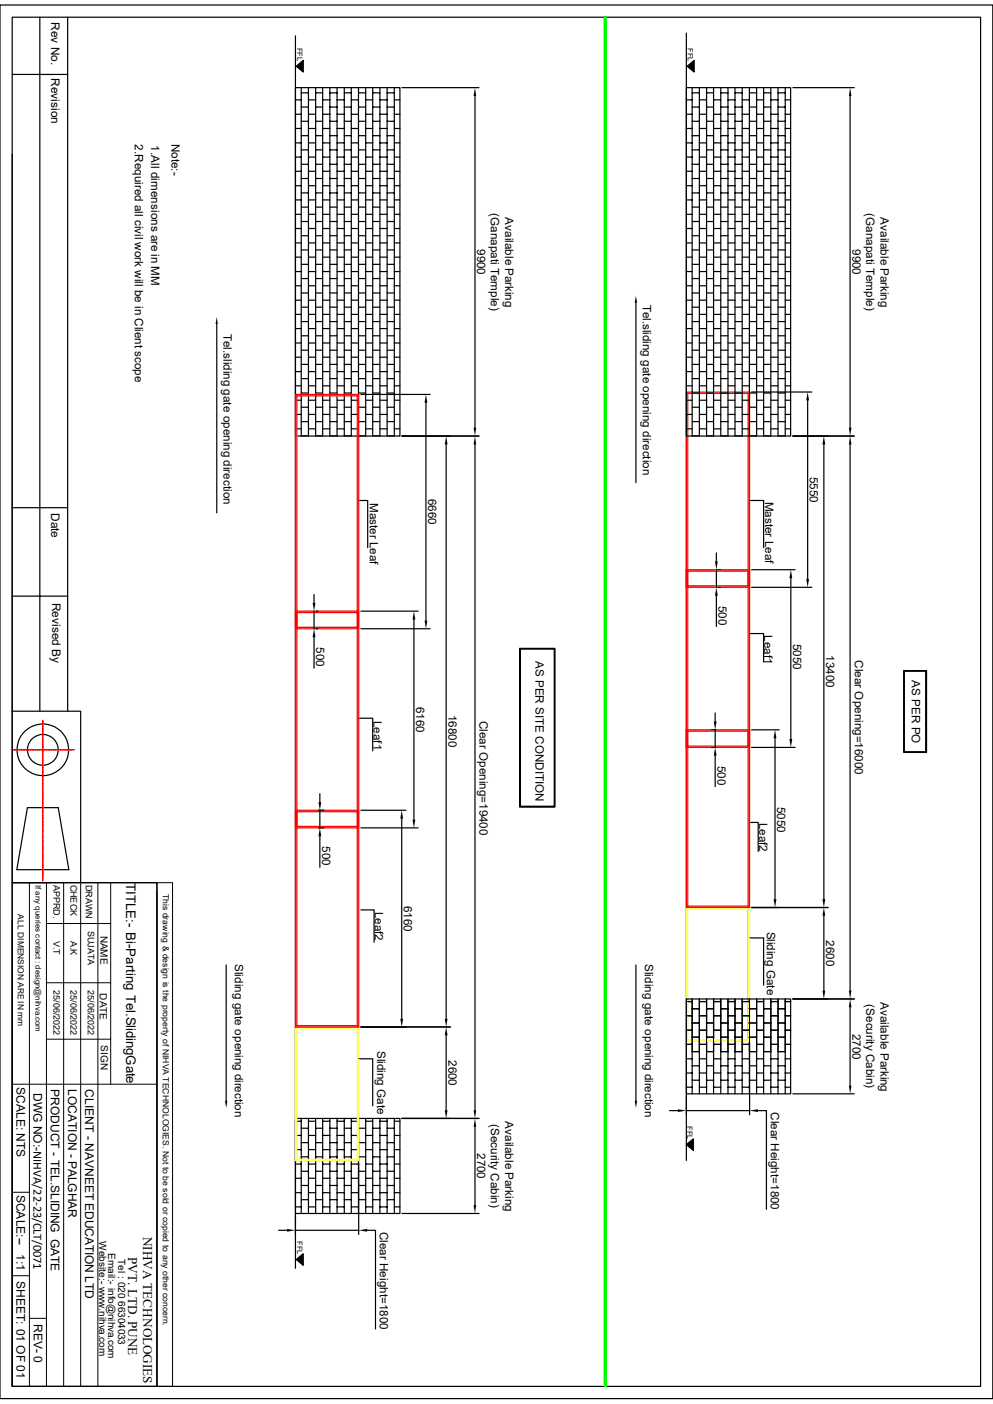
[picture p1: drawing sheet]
<svg xmlns="http://www.w3.org/2000/svg" width="210mm" height="297mm" viewBox="0 0 210 297" stroke-linecap="round" stroke-linejoin="round" font-family="sans-serif">
<g fill="none" stroke="#000" stroke-width=".25">
<path d="M0 1.1h210v294.8h-210zM2.6 3.6h204.8v289.7h-204.8zM2.6 15.7h11.7M8.4 3.6v146.9M14.3 3.6v146.9M62.5 18.5h22.1v73.7h-22.1zM62.5 7.6v260.7M62.7 14l1.4-1.2v2.4zM63.7 18.5v73.7M63.7 19.6h1.5M65.2 18.5v73.7M66.8 18.5v73.7"/>
<path d="M66.8 19.6h1.4M68.2 18.5v73.7M69.8 18.5v73.7M69.8 19.6h1.5M71.3 18.5v73.7M72.8 18.5v73.7M72.8 19.6h1.5M74.3 18.5v73.7M75.8 18.5v73.7M75.8 19.6h1.5M77.3 18.5v73.7M78.8 18.5v73.7"/>
<path d="M78.8 19.6h1.5M80.3 18.5v73.7M81.9 18.5v73.7M81.9 19.6h1.5M83.4 18.5v73.7M85 18.5h16.3M145.2 7v238.5M145.2 18.5h22v73.7h-22zM145.3 14l1.5-1.2v2.4zM146.4 18.5v73.7M146.4 19.6h1.5M147.9 18.5v73.7"/>
<path d="M149.4 18.5v73.7M149.4 19.6h1.5M150.9 18.5v73.7M152.4 18.5v73.7M152.4 19.6h1.6M154 18.5v73.7M155.4 18.5v73.7M155.4 19.6h1.6M157 18.5v73.7M158.5 18.5v73.7M158.5 19.6h1.5M160 18.5v73.7"/>
<path d="M161.5 18.5v73.7M161.5 19.6h1.5M163 18.5v73.7M164.5 18.5v73.7M164.5 19.6h1.6M166.1 18.5v73.7M167.7 18.5h13M2.6 32.6v117.9h14.5v36.2M62.5 21.1h1.2M62.5 24.2h1.2M62.5 27.2h1.2M62.5 30.2h1.2"/>
<path d="M62.5 33.2h1.2M62.5 36.2h1.2M62.5 39.3h1.2M63.7 22.6h1.5M63.7 25.7h1.5M63.7 28.7h1.5M63.7 31.7h1.5M63.7 34.8h1.5M63.7 37.8h1.5M65.2 21.1h1.6M65.2 24.2h1.6M65.2 27.2h1.6"/>
<path d="M65.2 30.2h1.6M65.2 33.2h1.6M65.2 36.2h1.6M65.2 39.3h1.6M66.8 22.6h1.4M66.8 25.7h1.4M66.8 28.7h1.4M66.8 31.7h1.4M66.8 34.8h1.4M66.8 37.8h1.4M68.2 21.1h1.6M68.2 24.2h1.6"/>
<path d="M68.2 27.2h1.6M68.2 30.2h1.6M68.2 33.2h1.6M68.2 36.2h1.6M68.2 39.3h1.6M69.8 22.6h1.5M69.8 25.7h1.5M69.8 28.7h1.5M69.8 31.7h1.5M69.8 34.8h1.5M69.8 37.8h1.5M71.3 21.1h1.5"/>
<path d="M71.3 24.2h1.5M71.3 27.2h1.5M71.3 30.2h1.5M71.3 33.2h1.5M71.3 36.2h1.5M71.3 39.3h1.5M72.8 22.6h1.5M72.8 25.7h1.5M72.8 28.7h1.5M72.8 31.7h1.5M72.8 34.8h1.5M72.8 37.8h1.5"/>
<path d="M74.3 21.1h1.5M74.3 24.2h1.5M74.3 27.2h1.5M74.3 30.2h1.5M74.3 33.2h1.5M74.3 36.2h1.5M74.3 39.3h1.5M75.8 22.6h1.5M75.8 25.7h1.5M75.8 28.7h1.5M75.8 31.7h1.5M75.8 34.8h1.5"/>
<path d="M75.8 37.8h1.5M77.3 21.1h1.5M77.3 24.2h1.5M77.3 27.2h1.5M77.3 30.2h1.5M77.3 33.2h1.5M77.3 36.2h1.5M77.3 39.3h1.5M78.8 22.6h1.5M78.8 25.7h1.5M78.8 28.7h1.5M78.8 31.7h1.5"/>
<path d="M78.8 34.8h1.5M78.8 37.8h1.5M80.3 21.1h1.6M80.3 24.2h1.6M80.3 27.2h1.6M80.3 30.2h1.6M80.3 33.2h1.6M80.3 36.2h1.6M80.3 39.3h1.6M81.9 22.6h1.5M81.9 25.7h1.5M81.9 28.7h1.5"/>
<path d="M81.9 31.7h1.5M81.9 34.8h1.5M81.9 37.8h1.5M83.4 21.1h1.2M83.4 24.2h1.2M83.4 27.2h1.2M83.4 30.2h1.2M83.4 33.2h1.2M83.4 36.2h1.2M83.4 39.3h1.2M100.5 20.3v70.2M145.2 21.1h1.2"/>
<path d="M145.2 24.2h1.2M145.2 27.2h1.2M145.2 30.2h1.2M145.2 33.2h1.2M145.2 36.2h1.2M145.2 39.3h1.2M146.4 22.6h1.5M146.4 25.7h1.5M146.4 28.7h1.5M146.4 31.7h1.5M146.4 34.8h1.5M146.4 37.8h1.5"/>
<path d="M147.9 21.1h1.5M147.9 24.2h1.5M147.9 27.2h1.5M147.9 30.2h1.5M147.9 33.2h1.5M147.9 36.2h1.5M147.9 39.3h1.5M149.4 22.6h1.5M149.4 25.7h1.5M149.4 28.7h1.5M149.4 31.7h1.5M149.4 34.8h1.5"/>
<path d="M149.4 37.8h1.5M150.9 21.1h1.5M150.9 24.2h1.5M150.9 27.2h1.5M150.9 30.2h1.5M150.9 33.2h1.5M150.9 36.2h1.5M150.9 39.3h1.5M152.4 22.6h1.6M152.4 25.7h1.6M152.4 28.7h1.6M152.4 31.7h1.6"/>
<path d="M152.4 34.8h1.6M152.4 37.8h1.6M154 21.1h1.4M154 24.2h1.4M154 27.2h1.4M154 30.2h1.4M154 33.2h1.4M154 36.2h1.4M154 39.3h1.4M155.4 22.6h1.6M155.4 25.7h1.6M155.4 28.7h1.6"/>
<path d="M155.4 31.7h1.6M155.4 34.8h1.6M155.4 37.8h1.6M157 21.1h1.5M157 24.2h1.5M157 27.2h1.5M157 30.2h1.5M157 33.2h1.5M157 36.2h1.5M157 39.3h1.5M158.5 22.6h1.5M158.5 25.7h1.5"/>
<path d="M158.5 28.7h1.5M158.5 31.7h1.5M158.5 34.8h1.5M158.5 37.8h1.5M160 21.1h1.5M160 24.2h1.5M160 27.2h1.5M160 30.2h1.5M160 33.2h1.5M160 36.2h1.5M160 39.3h1.5M161.5 22.6h1.5"/>
<path d="M161.5 25.7h1.5M161.5 28.7h1.5M161.5 31.7h1.5M161.5 34.8h1.5M161.5 37.8h1.5M163 21.1h1.5M163 24.2h1.5M163 27.2h1.5M163 30.2h1.5M163 33.2h1.5M163 36.2h1.5M163 39.3h1.5"/>
<path d="M164.5 22.6h1.6M164.5 25.7h1.6M164.5 28.7h1.6M164.5 31.7h1.6M164.5 34.8h1.6M164.5 37.8h1.6M166.1 21.1h1.1M166.1 24.2h1.1M166.1 27.2h1.1M166.1 30.2h1.1M166.1 33.2h1.1M166.1 36.2h1.1"/>
<path d="M166.1 39.3h1.1M179.8 20.3v70.2M62.5 45.3h1.2M62.5 48.3h1.2M62.5 51.4h1.2M62.5 54.4h1.2M62.5 57.4h1.2M62.5 42.3h1.2M63.7 43.8h1.5M63.7 46.9h1.5M63.7 49.9h1.5M63.7 52.9h1.5"/>
<path d="M63.7 55.9h1.5M63.7 58.9h1.5M63.7 40.8h1.5M65.2 45.3h1.6M65.2 48.3h1.6M65.2 51.4h1.6M65.2 54.4h1.6M65.2 57.4h1.6M65.2 42.3h1.6M66.8 43.8h1.4M66.8 46.9h1.4M66.8 49.9h1.4"/>
<path d="M66.8 52.9h1.4M66.8 55.9h1.4M66.8 58.9h1.4M66.8 40.8h1.4M68.2 42.3h1.6M68.2 45.3h1.6M68.2 48.3h1.6M68.2 51.4h1.6M68.2 54.4h1.6M68.2 57.4h1.6M69.8 43.8h1.5M69.8 46.9h1.5"/>
<path d="M69.8 49.9h1.5M69.8 52.9h1.5M69.8 55.9h1.5M69.8 58.9h1.5M69.8 40.8h1.5M71.3 42.3h1.5M71.3 45.3h1.5M71.3 48.3h1.5M71.3 51.4h1.5M71.3 54.4h1.5M71.3 57.4h1.5M72.8 43.8h1.5"/>
<path d="M72.8 46.9h1.5M72.8 49.9h1.5M72.8 52.9h1.5M72.8 55.9h1.5M72.8 58.9h1.5M72.8 40.8h1.5M74.3 42.3h1.5M74.3 45.3h1.5M74.3 48.3h1.5M74.3 51.4h1.5M74.3 54.4h1.5M74.3 57.4h1.5"/>
<path d="M75.8 43.8h1.5M75.8 46.9h1.5M75.8 49.9h1.5M75.8 52.9h1.5M75.8 55.9h1.5M75.8 58.9h1.5M75.8 40.8h1.5M77.3 42.3h1.5M77.3 45.3h1.5M77.3 48.3h1.5M77.3 51.4h1.5M77.3 54.4h1.5"/>
<path d="M77.3 57.4h1.5M78.8 43.8h1.5M78.8 46.9h1.5M78.8 49.9h1.5M78.8 52.9h1.5M78.8 55.9h1.5M78.8 58.9h1.5M78.8 40.8h1.5M80.3 42.3h1.6M80.3 45.3h1.6M80.3 48.3h1.6M80.3 51.4h1.6"/>
<path d="M80.3 54.4h1.6M80.3 57.4h1.6M81.9 43.8h1.5M81.9 46.9h1.5M81.9 49.9h1.5M81.9 52.9h1.5M81.9 55.9h1.5M81.9 58.9h1.5M81.9 40.8h1.5M83.4 42.3h1.2M83.4 45.3h1.2M83.4 48.3h1.2"/>
<path d="M83.4 51.4h1.2M83.4 54.4h1.2M83.4 57.4h1.2M145.2 42.3h1.2M145.2 45.3h1.2M145.2 48.3h1.2M145.2 51.4h1.2M145.2 54.4h1.2M145.2 57.4h1.2M146.4 40.8h1.5M146.4 43.8h1.5M146.4 46.9h1.5"/>
<path d="M146.4 49.9h1.5M146.4 52.9h1.5M146.4 55.9h1.5M146.4 58.9h1.5M147.9 42.3h1.5M147.9 45.3h1.5M147.9 48.3h1.5M147.9 51.4h1.5M147.9 54.4h1.5M147.9 57.4h1.5M149.4 40.8h1.5M149.4 43.8h1.5"/>
<path d="M149.4 46.9h1.5M149.4 49.9h1.5M149.4 52.9h1.5M149.4 55.9h1.5M149.4 58.9h1.5M150.9 42.3h1.5M150.9 45.3h1.5M150.9 48.3h1.5M150.9 51.4h1.5M150.9 54.4h1.5M150.9 57.4h1.5M152.4 40.8h1.6"/>
<path d="M152.4 43.8h1.6M152.4 46.9h1.6M152.4 49.9h1.6M152.4 52.9h1.6M152.4 55.9h1.6M152.4 58.9h1.6M154 42.3h1.4M154 45.3h1.4M154 48.3h1.4M154 51.4h1.4M154 54.4h1.4M154 57.4h1.4"/>
<path d="M155.4 40.8h1.6M155.4 43.8h1.6M155.4 46.9h1.6M155.4 49.9h1.6M155.4 52.9h1.6M155.4 55.9h1.6M155.4 58.9h1.6M157 42.3h1.5M157 45.3h1.5M157 48.3h1.5M157 51.4h1.5M157 54.4h1.5"/>
<path d="M157 57.4h1.5M158.5 40.8h1.5M158.5 43.8h1.5M158.5 46.9h1.5M158.5 49.9h1.5M158.5 52.9h1.5M158.5 55.9h1.5M158.5 58.9h1.5M160 42.3h1.5M160 45.3h1.5M160 48.3h1.5M160 51.4h1.5"/>
<path d="M160 54.4h1.5M160 57.4h1.5M161.5 40.8h1.5M161.5 43.8h1.5M161.5 46.9h1.5M161.5 49.9h1.5M161.5 52.9h1.5M161.5 55.9h1.5M161.5 58.9h1.5M163 42.3h1.5M163 45.3h1.5M163 48.3h1.5"/>
<path d="M163 51.4h1.5M163 54.4h1.5M163 57.4h1.5M164.5 40.8h1.6M164.5 43.8h1.6M164.5 46.9h1.6M164.5 49.9h1.6M164.5 52.9h1.6M164.5 55.9h1.6M164.5 58.9h1.6M166.1 42.3h1.1M166.1 45.3h1.1"/>
<path d="M166.1 48.3h1.1M166.1 51.4h1.1M166.1 54.4h1.1M166.1 57.4h1.1M45.8 68.5v40M62.5 69.5h1.2M62.5 72.6h1.2M62.5 75.6h1.2M62.5 78.6h1.2M62.5 60.5h1.2M62.5 63.5h1.2M62.5 66.5h1.2"/>
<path d="M63.7 71h1.5M63.7 74.1h1.5M63.7 77.1h1.5M63.7 62h1.5M63.7 65h1.5M63.7 68h1.5M65.2 69.5h1.6M65.2 72.6h1.6M65.2 75.6h1.6M65.2 78.6h1.6M65.2 60.5h1.6M65.2 63.5h1.6"/>
<path d="M65.2 66.5h1.6M66.8 71h1.4M66.8 74.1h1.4M66.8 77.1h1.4M66.8 62h1.4M66.8 65h1.4M66.8 68h1.4M68.2 69.5h1.6M68.2 72.6h1.6M68.2 75.6h1.6M68.2 78.6h1.6M68.2 60.5h1.6"/>
<path d="M68.2 63.5h1.6M68.2 66.5h1.6M69.8 68h1.5M69.8 71h1.5M69.8 74.1h1.5M69.8 77.1h1.5M69.8 62h1.5M69.8 65h1.5M71.3 69.5h1.5M71.3 72.6h1.5M71.3 75.6h1.5M71.3 78.6h1.5"/>
<path d="M71.3 60.5h1.5M71.3 63.5h1.5M71.3 66.5h1.5M72.8 68h1.5M72.8 71h1.5M72.8 74.1h1.5M72.8 77.1h1.5M72.8 62h1.5M72.8 65h1.5M74.3 69.5h1.5M74.3 72.6h1.5M74.3 75.6h1.5"/>
<path d="M74.3 78.6h1.5M74.3 60.5h1.5M74.3 63.5h1.5M74.3 66.5h1.5M75.8 68h1.5M75.8 71h1.5M75.8 74.1h1.5M75.8 77.1h1.5M75.8 62h1.5M75.8 65h1.5M77.3 69.5h1.5M77.3 72.6h1.5"/>
<path d="M77.3 75.6h1.5M77.3 78.6h1.5M77.3 60.5h1.5M77.3 63.5h1.5M77.3 66.5h1.5M78.8 68h1.5M78.8 71h1.5M78.8 74.1h1.5M78.8 77.1h1.5M78.8 62h1.5M78.8 65h1.5M80.3 69.5h1.6"/>
<path d="M80.3 72.6h1.6M80.3 75.6h1.6M80.3 78.6h1.6M80.3 60.5h1.6M80.3 63.5h1.6M80.3 66.5h1.6M81.9 68h1.5M81.9 71h1.5M81.9 74.1h1.5M81.9 77.1h1.5M81.9 62h1.5M81.9 65h1.5"/>
<path d="M83.4 69.5h1.2M83.4 72.6h1.2M83.4 75.6h1.2M83.4 78.6h1.2M83.4 60.5h1.2M83.4 63.5h1.2M83.4 66.5h1.2M134.5 64.1v38M145.2 69.5h1.2M145.2 72.6h1.2M145.2 75.6h1.2M145.2 78.6h1.2"/>
<path d="M145.2 60.5h1.2M145.2 63.5h1.2M145.2 66.5h1.2M146.4 71h1.5M146.4 74.1h1.5M146.4 77.1h1.5M146.4 62h1.5M146.4 65h1.5M146.4 68h1.5M147.9 69.5h1.5M147.9 72.6h1.5M147.9 75.6h1.5"/>
<path d="M147.9 78.6h1.5M147.9 60.5h1.5M147.9 63.5h1.5M147.9 66.5h1.5M149.4 71h1.5M149.4 74.1h1.5M149.4 77.1h1.5M149.4 62h1.5M149.4 65h1.5M149.4 68h1.5M150.9 69.5h1.5M150.9 72.6h1.5"/>
<path d="M150.9 75.6h1.5M150.9 78.6h1.5M150.9 60.5h1.5M150.9 63.5h1.5M150.9 66.5h1.5M152.4 68h1.6M152.4 71h1.6M152.4 74.1h1.6M152.4 77.1h1.6M152.4 62h1.6M152.4 65h1.6M154 69.5h1.4"/>
<path d="M154 72.6h1.4M154 75.6h1.4M154 78.6h1.4M154 60.5h1.4M154 63.5h1.4M154 66.5h1.4M155.4 68h1.6M155.4 71h1.6M155.4 74.1h1.6M155.4 77.1h1.6M155.4 62h1.6M155.4 65h1.6"/>
<path d="M157 69.5h1.5M157 72.6h1.5M157 75.6h1.5M157 78.6h1.5M157 60.5h1.5M157 63.5h1.5M157 66.5h1.5M158.5 68h1.5M158.5 71h1.5M158.5 74.1h1.5M158.5 77.1h1.5M158.5 62h1.5"/>
<path d="M158.5 65h1.5M160 69.5h1.5M160 72.6h1.5M160 75.6h1.5M160 78.6h1.5M160 60.5h1.5M160 63.5h1.5M160 66.5h1.5M161.5 68h1.5M161.5 71h1.5M161.5 74.1h1.5M161.5 77.1h1.5"/>
<path d="M161.5 62h1.5M161.5 65h1.5M163 69.5h1.5M163 72.6h1.5M163 75.6h1.5M163 78.6h1.5M163 60.5h1.5M163 63.5h1.5M163 66.5h1.5M164.5 68h1.6M164.5 71h1.6M164.5 74.1h1.6"/>
<path d="M164.5 77.1h1.6M164.5 62h1.6M164.5 65h1.6M166.1 69.5h1.1M166.1 72.6h1.1M166.1 75.6h1.1M166.1 78.6h1.1M166.1 60.5h1.1M166.1 63.5h1.1M166.1 66.5h1.1M62.5 81.6h1.2M62.5 84.7h1.2"/>
<path d="M62.5 87.7h1.2M62.5 90.7h1.2M63.7 80.1h1.5M63.7 83.1h1.5M63.7 86.1h1.5M63.7 89.2h1.5M63.7 92.2h1.5M65.2 81.6h1.6M65.2 84.7h1.6M65.2 87.7h1.6M65.2 90.7h1.6M66.8 80.1h1.4"/>
<path d="M66.8 83.1h1.4M66.8 86.1h1.4M66.8 89.2h1.4M66.8 92.2h1.4M68.2 81.6h1.6M68.2 84.7h1.6M68.2 87.7h1.6M68.2 90.7h1.6M69.8 80.1h1.5M69.8 83.1h1.5M69.8 86.1h1.5M69.8 89.2h1.5"/>
<path d="M69.8 92.2h1.5M71.3 81.6h1.5M71.3 84.7h1.5M71.3 87.7h1.5M71.3 90.7h1.5M72.8 80.1h1.5M72.8 83.1h1.5M72.8 86.1h1.5M72.8 89.2h1.5M72.8 92.2h1.5M74.3 81.6h1.5M74.3 84.7h1.5"/>
<path d="M74.3 87.7h1.5M74.3 90.7h1.5M75.8 80.1h1.5M75.8 83.1h1.5M75.8 86.1h1.5M75.8 89.2h1.5M75.8 92.2h1.5M76.3 83.4h14.7M77.3 81.6h1.5M77.3 84.7h1.5M77.3 87.7h1.5M77.3 90.7h1.5"/>
<path d="M78.8 80.1h1.5M78.8 83.1h1.5M78.8 86.1h1.5M78.8 89.2h1.5M78.8 92.2h1.5M80.3 81.6h1.6M80.3 84.7h1.6M80.3 87.7h1.6M80.3 90.7h1.6M81.9 80.1h1.5M81.9 83.1h1.5M81.9 86.1h1.5"/>
<path d="M81.9 89.2h1.5M81.9 92.2h1.5M83.4 81.6h1.2M83.4 84.7h1.2M83.4 87.7h1.2M83.4 90.7h1.2M85 92.2h16.3M90.1 85.2v46.1M94.4 94v121.5M100.5 94v140.9M145.2 81.6h1.2M145.2 84.7h1.2"/>
<path d="M145.2 87.7h1.2M145.2 90.7h1.2M146.4 80.1h1.5M146.4 83.1h1.5M146.4 86.1h1.5M146.4 89.2h1.5M146.4 92.2h1.5M147.9 81.6h1.5M147.9 84.7h1.5M147.9 87.7h1.5M147.9 90.7h1.5M149.4 80.1h1.5"/>
<path d="M149.4 83.1h1.5M149.4 86.1h1.5M149.4 89.2h1.5M149.4 92.2h1.5M150.9 81.6h1.5M150.9 84.7h1.5M150.9 87.7h1.5M150.9 90.7h1.5M152.4 80.1h1.6M152.4 83.1h1.6M152.4 86.1h1.6M152.4 89.2h1.6"/>
<path d="M152.4 92.2h1.6M154 81.6h1.4M154 84.7h1.4M154 87.7h1.4M154 90.7h1.4M155.4 80.1h1.6M155.4 83.1h1.6M155.4 86.1h1.6M155.4 89.2h1.6M155.4 92.2h1.6M157 81.6h1.5M157 84.7h1.5"/>
<path d="M157 87.7h1.5M157 90.7h1.5M158.5 80.1h1.5M158.5 83.1h1.5M158.5 86.1h1.5M158.5 89.2h1.5M158.5 92.2h1.5M159 82.9h12.7M160 81.6h1.5M160 84.7h1.5M160 87.7h1.5M160 90.7h1.5"/>
<path d="M161.5 80.1h1.5M161.5 83.1h1.5M161.5 86.1h1.5M161.5 89.2h1.5M161.5 92.2h1.5M163 81.6h1.5M163 84.7h1.5M163 87.7h1.5M163 90.7h1.5M164.5 80.1h1.6M164.5 83.1h1.6M164.5 86.1h1.6"/>
<path d="M164.5 89.2h1.6M164.5 92.2h1.6M166.1 81.6h1.1M166.1 84.7h1.1M166.1 87.7h1.1M166.1 90.7h1.1M167.7 92.2h13M170.8 84.7v37.8M174.2 94v96.2M179.8 94v115.5M2.6 107.4h11.7M76.2 105.9h1.6v10"/>
<path d="M151.5 117v1.7M158.8 105.9h2.7v10M2.6 126.1h11.7M66.4 125.8v1.8M66.4 129.3v3.7M66.4 134.8v6.6M66.8 133h.5M66.8 129.3h.5M76.3 133h14.7M76.3 129.3h12.1M87.5 131.1v42.3M109.9 137.2h7.4v33.5h-7.4z"/>
<path d="M110 137.2h7.3v33.4h-7.3zM110.1 137.3h7.1v33.3h-7.1zM151.5 120.5v3.7M151.5 126v6.5M151.9 124.2h.5M151.9 120.5h.5M158.8 134h2.7v6M159 124.2h12.7M159 120.5h9.1M167.3 122.3v34M2.6 150.5v36.2M76.2 151.9h2.6v6.9"/>
<path d="M150.4 158.1h1M150.4 154.4h1M151.3 150.8v1.8M151.3 154.4v3.7M151.3 159.9v6.5M159 158.1h9.1M159 154.4h5.8M163.9 156.2v34M191.1 141.9h4.9v17.3h-4.9zM191.2 141.9h4.7v17.2h-4.7zM191.3 142h4.5v17h-4.5zM5.8 170.9h6.5l2.3 13.1h-11z"/>
<path d="M67.4 175.1h1.1M67.4 171.4h1.1M67.6 167.9v1.8M67.6 171.4v3.7M67.6 176.9v6.6M76.3 175.1h12.1M76.3 171.4h9.6M85 173.2v42.3M158.8 174h1.6v6.1M2.6 186.7h30.6v106.6h-30.6zM2.6 194.8v98.5M76.5 192.5h2.6v6.8"/>
<path d="M158.8 198.4h2.7v10M159 192h16.1M174.2 193.7v15.8M47.8 204.1v28.8M76.3 217.3h18.9M94.4 219v15.9M134.5 204.1v28.8M145.2 211.9h1.2M145.2 214.9h1.2M145.2 217.9h1.2M145.2 211.3h22v20.1h-22zM146.4 211.3v20.1"/>
<path d="M146.4 213.4h1.5M146.4 216.4h1.5M146.4 219.4h1.5M147.9 211.3v20.1M147.9 211.9h1.5M147.9 214.9h1.5M147.9 217.9h1.5M149.4 211.3v20.1M149.4 213.4h1.5M149.4 216.4h1.5M149.4 219.4h1.5M150.9 211.3v20.1"/>
<path d="M150.9 211.9h1.5M150.9 214.9h1.5M150.9 217.9h1.5M152.4 211.3v20.1M152.4 213.4h1.6M152.4 216.4h1.6M152.4 219.4h1.6M154 211.3v20.1M154 211.9h1.4M154 214.9h1.4M154 217.9h1.4M155.4 211.3v20.1"/>
<path d="M155.4 213.4h1.6M155.4 216.4h1.6M155.4 219.4h1.6M157 211.3v20.1M157 211.9h1.5M157 214.9h1.5M157 217.9h1.5M158.5 211.3v24.5M158.5 213.4h1.5M158.5 216.4h1.5M158.5 219.4h1.5M160 211.3v20.1"/>
<path d="M160 211.9h1.5M160 214.9h1.5M160 217.9h1.5M161.5 211.3v20.1M161.5 213.4h1.5M161.5 216.4h1.5M161.5 219.4h1.5M163 211.3v20.1M163 211.9h1.5M163 214.9h1.5M163 217.9h1.5M164.5 211.3v20.1"/>
<path d="M164.5 213.4h1.6M164.5 216.4h1.6M164.5 219.4h1.6M166.1 211.3v20.1M166.1 211.9h1.1M166.1 214.9h1.1M166.1 217.9h1.1M167.7 211.3h13M179.8 213.1v16.6M62.5 236.6h22.1v20.1h-22.1zM62.5 237.2h1.2M63.7 236.6v20.1"/>
<path d="M63.7 238.7h1.5M65.2 236.6v20.1M65.2 237.2h1.6M66.8 236.6v20.1M66.8 238.7h1.4M68.2 236.6v20.1M68.2 237.2h1.6M69.8 236.6v20.1M69.8 238.7h1.5M71.3 236.6v20.1M71.3 237.2h1.5M72.8 236.6v20.1"/>
<path d="M72.8 238.7h1.5M74.3 236.6v20.1M74.3 237.2h1.5M75.8 236.6v20.1M75.8 238.7h1.5M76.2 224h2.6v9.9M77.3 236.6v20.1M77.3 237.2h1.5M78.8 236.6v20.1M78.8 238.7h1.5M80.3 236.6v20.1M80.3 237.2h1.6"/>
<path d="M81.9 236.6v20.1M81.9 238.7h1.5M83.4 236.6v20.1M83.4 237.2h1.2M85 236.6h16.3M100.5 238.4v16.5M141.6 234.9h1.8M145.2 220.9h1.2M145.2 224h1.2M145.2 227h1.2M145.2 230h1.2M145.2 234.9h13.3"/>
<path d="M146.4 222.5h1.5M146.4 225.5h1.5M146.4 228.5h1.5M147.9 220.9h1.5M147.9 224h1.5M147.9 227h1.5M147.9 230h1.5M149.4 222.5h1.5M149.4 225.5h1.5M149.4 228.5h1.5M150.9 220.9h1.5M150.9 224h1.5"/>
<path d="M150.9 227h1.5M150.9 230h1.5M152.4 222.5h1.6M152.4 225.5h1.6M152.4 228.5h1.6M154 220.9h1.4M154 224h1.4M154 227h1.4M154 230h1.4M155.4 222.5h1.6M155.4 225.5h1.6M155.4 228.5h1.6"/>
<path d="M157 220.9h1.5M157 224h1.5M157 227h1.5M157 230h1.5M158.5 222.5h1.5M158.5 225.5h1.5M158.5 228.5h1.5M160 220.9h1.5M160 224h1.5M160 227h1.5M160 230h1.5M160.3 234.9h1.8v20.9"/>
<path d="M161.5 222.5h1.5M161.5 225.5h1.5M161.5 228.5h1.5M163 220.9h1.5M163 224h1.5M163 227h1.5M163 230h1.5M164.5 222.5h1.6M164.5 225.5h1.6M164.5 228.5h1.6M166.1 220.9h1.1M166.1 224h1.1"/>
<path d="M166.1 227h1.1M166.1 230h1.1M167.7 231.4h13M62.5 240.2h1.2M62.5 243.2h1.2M62.5 246.3h1.2M62.5 249.3h1.2M62.5 252.3h1.2M62.5 255.3h1.2M63.7 241.7h1.5M63.7 244.7h1.5M63.7 247.8h1.5"/>
<path d="M63.7 250.8h1.5M63.7 253.8h1.5M65.2 240.2h1.6M65.2 243.2h1.6M65.2 246.3h1.6M65.2 249.3h1.6M65.2 252.3h1.6M65.2 255.3h1.6M66.8 241.7h1.4M66.8 244.7h1.4M66.8 247.8h1.4M66.8 250.8h1.4"/>
<path d="M66.8 253.8h1.4M68.2 240.2h1.6M68.2 243.2h1.6M68.2 246.3h1.6M68.2 249.3h1.6M68.2 252.3h1.6M68.2 255.3h1.6M69.8 241.7h1.5M69.8 244.7h1.5M69.8 247.8h1.5M69.8 250.8h1.5M69.8 253.8h1.5"/>
<path d="M71.3 240.2h1.5M71.3 243.2h1.5M71.3 246.3h1.5M71.3 249.3h1.5M71.3 252.3h1.5M71.3 255.3h1.5M72.8 241.7h1.5M72.8 244.7h1.5M72.8 247.8h1.5M72.8 250.8h1.5M72.8 253.8h1.5M74.3 240.2h1.5"/>
<path d="M74.3 243.2h1.5M74.3 246.3h1.5M74.3 249.3h1.5M74.3 252.3h1.5M74.3 255.3h1.5M75.8 241.7h1.5M75.8 244.7h1.5M75.8 247.8h1.5M75.8 250.8h1.5M75.8 253.8h1.5M75.9 246v15.2M77.3 240.2h1.5"/>
<path d="M77.3 243.2h1.5M77.3 246.3h1.5M77.3 249.3h1.5M77.3 252.3h1.5M77.3 255.3h1.5M78.8 241.7h1.5M78.8 244.7h1.5M78.8 247.8h1.5M78.8 250.8h1.5M78.8 253.8h1.5M80.3 240.2h1.6M80.3 243.2h1.6"/>
<path d="M80.3 246.3h1.6M80.3 249.3h1.6M80.3 252.3h1.6M80.3 255.3h1.6M81.9 241.7h1.5M81.9 244.7h1.5M81.9 247.8h1.5M81.9 250.8h1.5M81.9 253.8h1.5M83.4 240.2h1.2M83.4 243.2h1.2M83.4 246.3h1.2"/>
<path d="M83.4 249.3h1.2M83.4 252.3h1.2M83.4 255.3h1.2M85 256.7h16.3M145.2 242.1l1.4-1.2v2.5zM58.9 260.3h1.8M62.5 260.3h13.4M62.7 266.4l1.4-1.2v2.5zM77.6 260.3h1.8v20.8"/>
<circle cx="9.1" cy="158.6" r="5.5"/>
<circle cx="9.1" cy="158.6" r="3.3"/>
</g>
<path d="M145.2 192h13.3v28.3h-13.3zM145.2 192l.3 .3M158.5 192l-.3 .3h-12.7v27.7h12.7v-27.7M62.5 217.3h13.4v28.2h-13.4zM62.5 217.3l.3 .3M75.9 217.3l-.3 .3h-12.8v27.6h12.8v-27.6M145.5 220l-.3 .3M158.2 220l.3 .3M62.8 245.2l-.3 .3M75.6 245.2l.3 .3" fill="none" stroke="#ff0" stroke-width=".25"/>
<g fill="#000">
<path d="M62.7 14l1.4-1.2v2.4zM145.3 14l1.5-1.2v2.4zM100.5 18.5l.2 1.8h-.5zM179.8 18.5l.3 1.8h-.6zM45.8 67.1l.3 1.4h-.5zM134.5 62.6l.2 1.5h-.5zM90.1 83.4l.3 1.8h-.6zM94.4 92.2l.3 1.8h-.6zM100.5 92.2l.2 1.8h-.5zM100.2 90.5h.5l-.2 1.7zM170.8 82.9l.3 1.8h-.6zM174.2 92.2l.3 1.8h-.6z"/>
<path d="M179.8 92.2l.3 1.8h-.6zM179.5 90.5h.6l-.3 1.7zM75.6 105.9l.6-.1v.2zM151.2 118.7h.6l-.3 1.8zM158.2 105.9l.6-.1v.2zM66.1 127.6h.6l-.3 1.7zM66.4 133l.3 1.8h-.6zM87.5 129.3l.3 1.8h-.6zM89.8 131.3h.6l-.3 1.7zM151.5 124.2l.3 1.8h-.6zM158.2 134l.6-.1v.3zM167.3 120.5l.3 1.8h-.6z"/>
<path d="M170.5 122.5h.6l-.3 1.7zM75.6 151.9l.6-.1v.3zM151 152.6h.6l-.3 1.8zM151.3 158.1l.3 1.8h-.6zM163.9 154.4l.3 1.8h-.6zM167 156.3h.6l-.3 1.8zM67.4 169.7h.5l-.3 1.7zM67.6 175.1l.3 1.8h-.5zM85 171.4l.3 1.8h-.6zM87.2 173.4h.6l-.3 1.7zM158.2 174l.6-.1v.2zM75.9 192.5l.6-.1v.2z"/>
<path d="M158.2 198.4l.6-.1v.2zM163.6 190.2h.6l-.3 1.8zM173.9 190.2h.6l-.3 1.8zM174.2 192l.3 1.7h-.6zM84.7 215.5h.6l-.3 1.8zM94.1 215.5h.6l-.3 1.8zM94.4 217.3l.3 1.7h-.6zM173.9 209.5h.6l-.3 1.8zM179.5 209.5h.6l-.3 1.8zM179.8 211.3l.3 1.8h-.6zM47.6 232.9h.5l-.3 1.5zM75.6 224l.6-.1v.2z"/>
<path d="M94.1 234.9h.6l-.3 1.7zM100.2 234.9h.5l-.2 1.7zM100.5 236.6l.2 1.8h-.5zM134.2 232.9h.5l-.2 1.5zM143.4 234.7l1.8 .2-1.8 .3zM158.5 234.9l1.8-.2v.5zM179.5 229.7h.6l-.3 1.7zM60.7 260l1.8 .3-1.8 .3zM75.9 260.3l1.7-.3v.6zM100.2 254.9h.5l-.2 1.8zM145.2 242.1l1.4-1.2v2.5zM62.7 266.4l1.4-1.2v2.5z"/>
</g>
<g fill="none" stroke="#f00" stroke-width=".25">
<path d="M62.5 83.4h13.4v49.6h-13.4zM62.5 83.4l.3 .3M62.8 83.7h12.8v49h-12.8zM75.9 83.4l-.3 .3M145.2 82.9l.3 .3M145.2 82.9h13.3v41.3h-13.3zM145.5 83.2h12.7v40.8h-12.7zM158.5 82.9l-.3 .3M62.5 129.3h13.4v45.8h-13.4zM62.5 129.3l.3 .3M62.8 132.7l-.3 .3M75.6 132.7l.3 .3"/>
<path d="M75.9 129.3l-.3 .3h-12.8v45.2h12.8v-45.2M145.2 120.5l.3 .3M145.2 120.5h13.3v37.6h-13.3zM145.5 120.8h12.7v37h-12.7zM145.5 124l-.3 .2M158.2 124l.3 .2M158.5 120.5l-.3 .3M2.4 158.6h.1M2.6 158.6h1.2M3.9 158.6h.2M4.2 158.6h3.6M7.9 158.6h.3"/>
<path d="M8.3 158.6h1.1M9.1 152.4v1.9M9.1 154.4v.3M9.1 154.8v.8M9.1 155.7v.3M9.1 156v4M9.5 158.6h4M13.6 158.6h1.1M14.8 158.6h.3M15.7 158.6h-.5M145.2 154.4l.3 .3M145.2 154.4h13.3v37.6h-13.3z"/>
<path d="M145.5 154.7h12.7v37h-12.7zM145.5 157.8l-.3 .3M158.2 157.8l.3 .3M158.5 154.4l-.3 .3M9.1 160.1v1.1M9.1 161.3v.3M9.1 161.7v3.6M9.1 165.4v.3M9.1 165.8v.7M9.1 166.6v.3M9.1 167v3.6M9.1 170.7v.3"/>
<path d="M9.1 171.1v1.1M9.1 172.3v.3M9.1 172.7v3.6M9.1 176.4v.3M9.1 176.7v.8M9.1 177.6v.3M9.1 178v3.6M62.5 171.4h13.4v45.9h-13.4zM62.5 171.4l.3 .3M62.8 174.8l-.3 .3M75.6 174.8l.3 .3M75.9 171.4l-.3 .3h-12.8v45.3h12.8v-45.3"/>
<path d="M9.1 181.7v.2M9.1 182v1.2M9.1 183.3v3.1M145.5 191.7l-.3 .3M158.2 191.7l.3 .3M62.8 217l-.3 .3M75.6 217l.3 .3"/>
</g>
<g fill="none" stroke="#000" stroke-width=".21">
<path d="M2.6 186.7h30.6M6.2 186.7v106.6M9.8 195.4h13.6M9.8 186.7v106.6M13.5 186.7v106.6M17.1 186.7v106.6M20.7 186.7v106.6M23.4 186.7v42.7M33.2 186.7h3.3v106.6h-3.3zM33.2 188.6v104.7M9.8 219.8h13.6M9.8 207.9h13.6"/>
<path d="M2.6 229.4h30.6M2.6 252.2h3.6M2.6 269.9h3.6M6.2 278.9h3.6"/>
</g>
<path d="M127.8 3.6v289.7M127.9 3.6v289.7M128 3.6v289.7M128.1 3.6v289.7M128.2 3.6v289.7" fill="none" stroke="#0f0" stroke-width=".25"/>
<g font-size="2.8">
<text x="26.7" y="186.7" transform="rotate(90 26.7 186.7)">TITLE:- Bi-Parting Tel.SlidingGate</text>
<text x="30.3" y="261.6" transform="rotate(90 30.3 261.6)">NIHVA TECHNOLOGIES</text>
<text x="27.1" y="265.9" transform="rotate(90 27.1 265.9)">PVT. LTD. PUNE</text>
</g>
<g font-size="2.5">
<text x="10.8" y="4.7" transform="rotate(90 10.8 4.7)">Rev No.</text>
<text x="10.8" y="16.6" transform="rotate(90 10.8 16.6)">Revision</text>
<text x="28.5" y="30.5" transform="rotate(90 28.5 30.5)">2.Required all civil work will be in Client scope</text>
<text x="32" y="30.8" transform="rotate(90 32 30.8)">1.All dimensions are in MM</text>
<text x="36.2" y="30.4" transform="rotate(90 36.2 30.4)">Note:-</text>
<text x="103.8" y="45.1" transform="rotate(90 103.8 45.1)">(Ganapati Temple)</text>
<text x="106.8" y="45.9" transform="rotate(90 106.8 45.9)">Available Parking</text>
<text x="183.2" y="45.1" transform="rotate(90 183.2 45.1)">(Ganapati Temple)</text>
<text x="186.2" y="45.9" transform="rotate(90 186.2 45.9)">Available Parking</text>
<text x="100.9" y="52.7" transform="rotate(90 100.9 52.7)">9900</text>
<text x="180.3" y="52.7" transform="rotate(90 180.3 52.7)">9900</text>
<text x="136" y="64.4" transform="rotate(90 136 64.4)">Tel.sliding gate opening direction</text>
<text x="47.3" y="70.6" transform="rotate(90 47.3 70.6)">Tel.sliding gate opening direction</text>
<text x="171.3" y="100.8" transform="rotate(90 171.3 100.8)">5550</text>
<text x="78.2" y="106.4" transform="rotate(90 78.2 106.4)">Master Leaf</text>
<text x="90.5" y="105.5" transform="rotate(90 90.5 105.5)">6660</text>
<text x="161.8" y="106.1" transform="rotate(90 161.8 106.1)">Master Leaf</text>
<text x="10.8" y="108.5" transform="rotate(90 10.8 108.5)">Date</text>
<text x="11" y="127.5" transform="rotate(90 11 127.5)">Revised By</text>
<text x="152" y="128.1" transform="rotate(90 152 128.1)">500</text>
<text x="66.9" y="136.9" transform="rotate(90 66.9 136.9)">500</text>
<text x="161.6" y="134.4" transform="rotate(90 161.6 134.4)">Leaf1</text>
<text x="167.7" y="136.2" transform="rotate(90 167.7 136.2)">5050</text>
<text x="113.2" y="139.9" transform="rotate(90 113.2 139.9)">AS PER SITE CONDITION</text>
<text x="174.8" y="138.6" transform="rotate(90 174.8 138.6)">13400</text>
<text x="180.8" y="139.7" transform="rotate(90 180.8 139.7)">Clear Opening=16000</text>
<text x="192.9" y="143.9" transform="rotate(90 192.9 143.9)">AS PER PO</text>
<text x="88" y="149.5" transform="rotate(90 88 149.5)">6160</text>
<text x="79" y="152.5" transform="rotate(90 79 152.5)">Leaf1</text>
<text x="94.8" y="151.2" transform="rotate(90 94.8 151.2)">16800</text>
<text x="101.4" y="152.5" transform="rotate(90 101.4 152.5)">Clear Opening=19400</text>
<text x="151.7" y="162" transform="rotate(90 151.7 162)">500</text>
<text x="164.4" y="170.6" transform="rotate(90 164.4 170.6)">5050</text>
<text x="68.1" y="179" transform="rotate(90 68.1 179)">500</text>
<text x="160.6" y="174" transform="rotate(90 160.6 174)">Leaf2</text>
<text x="85.4" y="191.6" transform="rotate(90 85.4 191.6)">6160</text>
<text x="79.3" y="192.8" transform="rotate(90 79.3 192.8)">Leaf2</text>
<text x="162.2" y="197.1" transform="rotate(90 162.2 197.1)">Sliding Gate</text>
<text x="49.7" y="203.9" transform="rotate(90 49.7 203.9)">Sliding gate opening direction</text>
<text x="136.4" y="203.9" transform="rotate(90 136.4 203.9)">Sliding gate opening direction</text>
<text x="174.8" y="198.9" transform="rotate(90 174.8 198.9)">2600</text>
<text x="183.2" y="212.5" transform="rotate(90 183.2 212.5)">(Security Cabin)</text>
<text x="186.2" y="211.9" transform="rotate(90 186.2 211.9)">Available Parking</text>
<text x="180.3" y="218.6" transform="rotate(90 180.3 218.6)">2700</text>
<text x="79.8" y="222.3" transform="rotate(90 79.8 222.3)">Sliding Gate</text>
<text x="94.8" y="224.2" transform="rotate(90 94.8 224.2)">2600</text>
<text x="3.5" y="230" transform="rotate(90 3.5 230)">SCALE: NTS</text>
<text x="7.1" y="231.2" transform="rotate(90 7.1 231.2)">DWG NO:-NIHVA/22-23/CLT/0071</text>
<text x="10.8" y="230.3" transform="rotate(90 10.8 230.3)">PRODUCT - TEL.SLIDING GATE</text>
<text x="14.4" y="230.3" transform="rotate(90 14.4 230.3)">LOCATION - PALGHAR</text>
<text x="18" y="230.4" transform="rotate(90 18 230.4)">CLIENT - NAVNEET EDUCATION LTD</text>
<text x="103.8" y="237.8" transform="rotate(90 103.8 237.8)">(Security Cabin)</text>
<text x="106.8" y="237.2" transform="rotate(90 106.8 237.2)">Available Parking</text>
<text x="163" y="235.3" transform="rotate(90 163 235.3)">Clear Height=1800</text>
<text x="100.9" y="243.9" transform="rotate(90 100.9 243.9)">2700</text>
<text x="3.5" y="252.7" transform="rotate(90 3.5 252.7)">SCALE:--</text>
<text x="80.3" y="260.6" transform="rotate(90 80.3 260.6)">Clear Height=1800</text>
<text x="3.5" y="265.3" transform="rotate(90 3.5 265.3)">1:1</text>
<text x="3.5" y="271" transform="rotate(90 3.5 271)">SHEET: 01 OF 01</text>
<text x="7.2" y="280" transform="rotate(90 7.2 280)">REV- 0</text>
</g>
<g font-size="2.1">
<text x="21.3" y="197.9" transform="rotate(90 21.3 197.9)">NAME</text>
<text x="21.1" y="210.1" transform="rotate(90 21.1 210.1)">DATE</text>
<text x="21.3" y="221.1" transform="rotate(90 21.3 221.1)">SIGN</text>
<text x="21" y="262.6" transform="rotate(90 21 262.6)">Website:- www.nihva.com</text>
<text x="22.9" y="265" transform="rotate(90 22.9 265)">Email:- info@nihva.com</text>
<text x="25" y="266.3" transform="rotate(90 25 266.3)">Tel : 020 66304033</text>
</g>
<g font-size="1.9">
<text x="11.3" y="187.2" transform="rotate(90 11.3 187.2)">APPRD.</text>
<text x="14.9" y="187.1" transform="rotate(90 14.9 187.1)">CHECK</text>
<text x="18.1" y="187.2" transform="rotate(90 18.1 187.2)">DRAWN</text>
<text x="18.5" y="196.9" transform="rotate(90 18.5 196.9)">SUJATA</text>
<text x="11.3" y="199" transform="rotate(90 11.3 199)">V.T</text>
<text x="14.9" y="199" transform="rotate(90 14.9 199)">A.K</text>
<text x="11.3" y="209.4" transform="rotate(90 11.3 209.4)">25/06/2022</text>
<text x="14.9" y="209.4" transform="rotate(90 14.9 209.4)">25/06/2022</text>
<text x="18.5" y="209.4" transform="rotate(90 18.5 209.4)">25/06/2022</text>
</g>
<g font-size="1.8">
<text x="34.5" y="189.1" transform="rotate(90 34.5 189.1)">This drawing &amp; design is the property of NIHVA TECHNOLOGIES. Not to be sold or copied to any other concern.</text>
<text x="3.8" y="193.4" transform="rotate(90 3.8 193.4)">ALL DIMENSION ARE IN mm</text>
</g>
<text font-size="1.7" x="7.5" y="187.2" transform="rotate(90 7.5 187.2)">If any queries contact : design@nihva.com</text>
<g font-size="1.6">
<text x="62.8" y="10.1" transform="rotate(90 62.8 10.1)">FFL</text>
<text x="145.5" y="10.2" transform="rotate(90 145.5 10.2)">FFL</text>
<text x="145.3" y="238.3" transform="rotate(90 145.3 238.3)">FFL</text>
<text x="62.8" y="262.6" transform="rotate(90 62.8 262.6)">FFL</text>
</g>
</svg>
